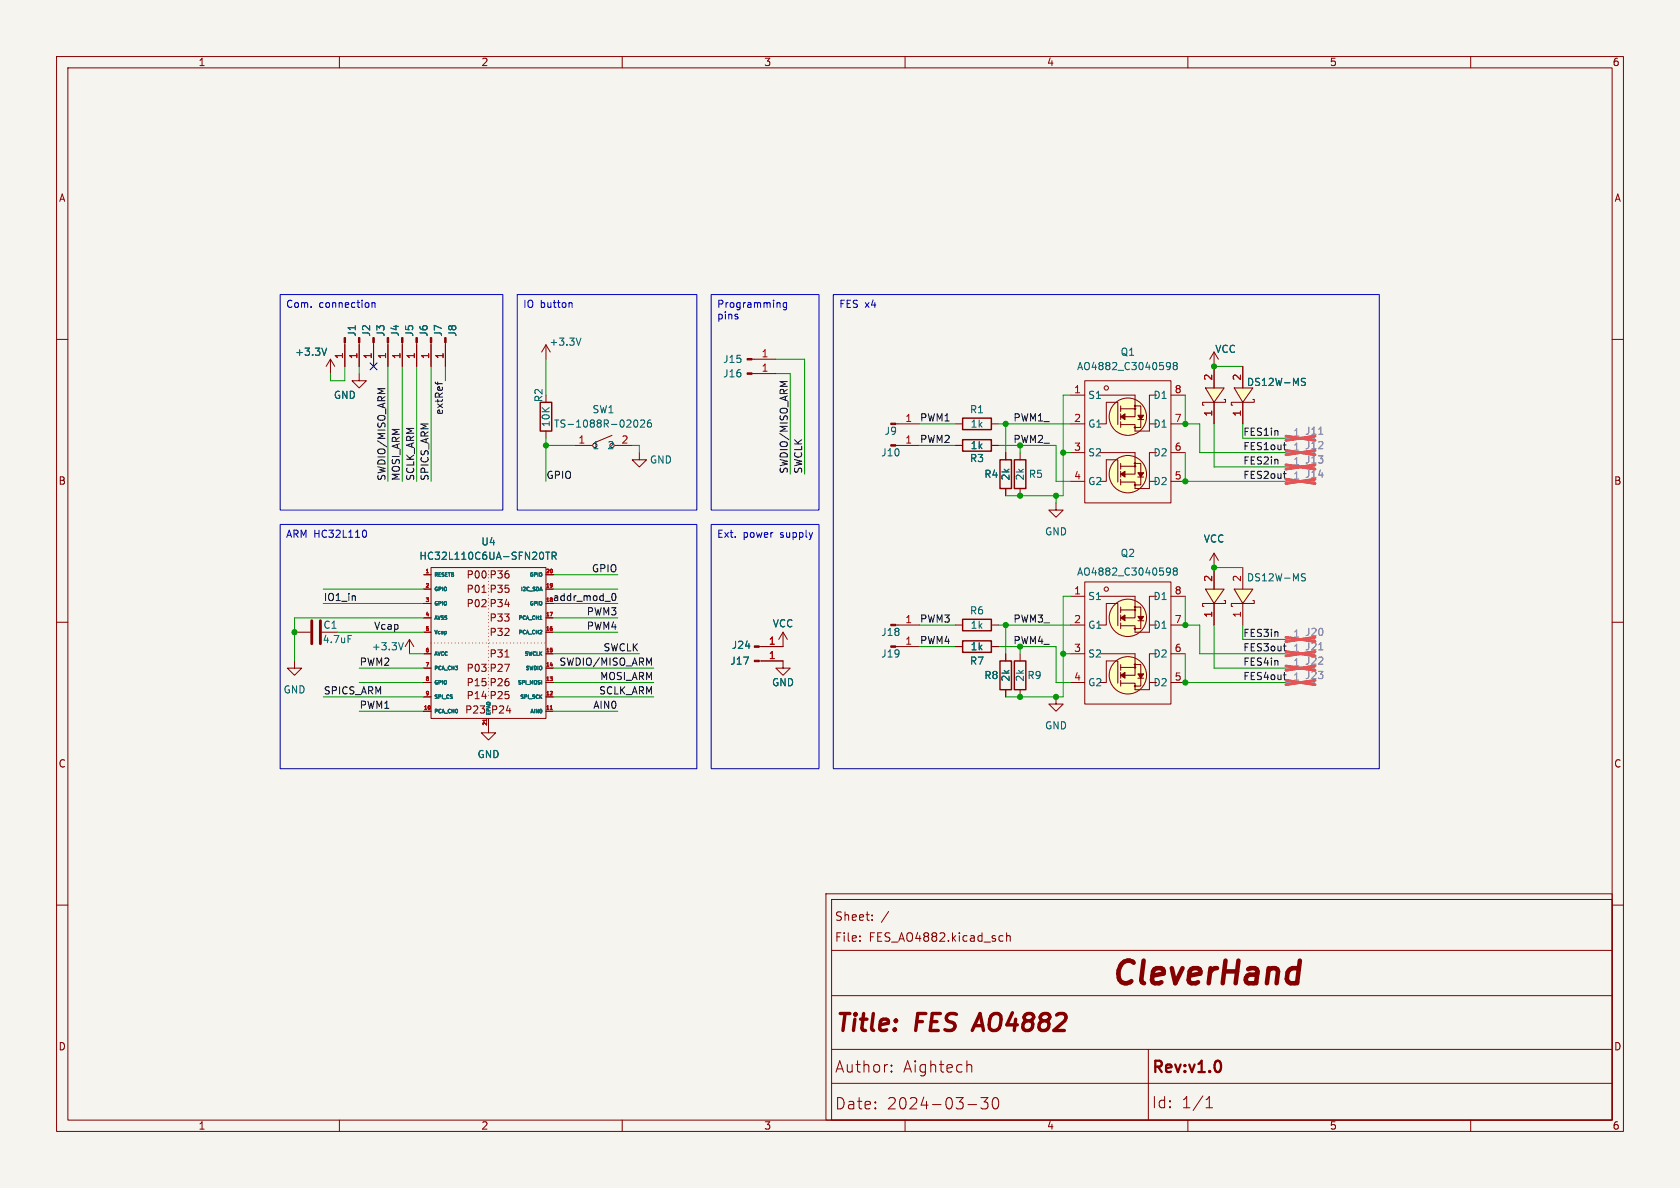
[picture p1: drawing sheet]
<svg xmlns="http://www.w3.org/2000/svg" width="297mm" height="210mm" viewBox="0 0 297 210" stroke-linecap="round" stroke-linejoin="round" font-family="sans-serif">
<path d="M0 0h297v210h-297z" fill="#f5f4ef" stroke="#f5f4ef" stroke-width=".18"/>
<g fill="none" stroke="#840000" stroke-width=".18">
<path d="M10 10h277v190h-277zM12 12h273v186h-273zM60 10v2M110 10v2M160 10v2M210 10v2M260 10v2M10 60h2M285 60h2M58.4 63.5l-.7 1.3M58.4 63.5v2.5M58.4 63.5l.8 1.3"/>
<path d="M61 60.6v4.2M63.5 66v1.3h1.3l-1.3 1.3-1.3-1.3h1.3M63.5 60.6v4.2M66 60.6v4.2M68.6 60.6v4.2M71.1 60.6v4.2M73.7 60.6v4.2M78.7 60.6v4.2M96.5 61v2.5M96.5 76.2v1.3M96.5 61l-.7 1.2M96.5 61l.8 1.2"/>
<path d="M101.6 78.7h3.1M108.2 77l-3 1.2M108.7 78.7h3.1M113 80v1.3h1.3l-1.3 1.3-1.2-1.3h1.2M10 110h2M52.1 116.8v1.3h1.2l-1.2 1.3-1.3-1.3h1.3M52.1 111.8h2.8M56.9 111.8h2.8M72.4 113l-.8 1.3M72.4 113v2.6M72.4 113l.8 1.3M74.9 101.6h1.3"/>
<path d="M74.9 118.1h1.3M74.9 115.6h1.3M74.9 111.8h1.3M74.9 109.2h1.3M74.9 106.7h1.3M74.9 104.1h1.3M76.2 100.3h20.3v26.7h-20.3zM85.2 104.7h.7M89.3 116.1h.7M96.5 101.6h1.3M96.5 118.1h1.3M96.5 115.6h1.3"/>
<path d="M96.5 111.8h1.3M96.5 109.2h1.3M96.5 106.7h1.3M96.5 104.1h1.3M134.2 116.8h4.2v1.3h1.3l-1.3 1.3-1.2-1.3h1.2M138.4 111.8v2.5h-4.2M138.4 111.8l.8 1.2M138.4 111.8l-.7 1.2M158.3 114.3h4.3M158.3 110.5h4.3M285 110h2M74.9 125.7h1.3"/>
<path d="M74.9 123.2h1.3M74.9 120.7h1.3M86.4 127v2.5h1.2l-1.2 1.3-1.3-1.3h1.3M96.5 125.7h1.3M96.5 123.2h1.3M96.5 120.7h1.3M10 160h2M146 158h139v40h-139zM147 159h138v39h-138zM285 160h2M147 176h138M147 168h138"/>
<path d="M152 166.3v.1M152 165.5v.1M154.2 162.6v.1M154.2 161.8v.1M157.1 161.1l-1.3 1.9M176.9 165.4l.4 .1M177.3 166.3l-.4 .1M178 165.5l.2-.1 .3 .1 .1 .9M178 164.9v1.5M60 198v2M110 198v2M147 191.5h138"/>
<path d="M147 185.5h138M157.6 189.3l.1 .1-.1 .1M157.6 189.3l-.1 .1 .1 .1M157.6 188.3v.2M157.6 189.3v.2M157.6 188.3l.1 .1-.1 .1M157.6 188.3l-.1 .1 .1 .1M160 198v2M171 188.3l.2-.1 .5 .1 .1 1.2M171.1 195.3h1.6M173.4 194h1.3l-.7 .8a.54 .54 0 0 1 .7 .4v.4l-.2 .3-.8 .1-.3-.2M175.7 194.1a.47 .47 0 0 1 .8 .3 1.03 1.03 0 0 1-.6 1.6 1.33 1.33 0 0 1-.2-1.9z"/>
<path d="M203 185.5v12.5M210 198v2M213.2 195.8h1.2M213.2 194.4l.6-.6v2M260 198v2"/>
</g>
<path d="M215.8 187.9l.1 .4-.1 .8" fill="none" stroke="#840000" stroke-width=".4"/>
<path d="M173.3 179.2l-1.4 3" fill="none" stroke="#840000" stroke-width=".6"/>
<path d="M229.3 171.1l.3 .2M229.8 169.8l-.5 4" fill="none" stroke="#840000" stroke-width=".8"/>
<g fill="#840000" stroke="#840000" stroke-width=".18">
<path d="M78.6 59.7h.3v.9h-.3z"/>
<path d="M157.5 114.2h.8v.2h-.8z"/>
<path d="M133.3 116.7h.9v.3h-.9z"/>
<path d="M133.3 114.2h.9v.2h-.9z"/>
<path d="M157.5 110.4h.8v.2h-.8z"/>
<path d="M60.8 59.7h.3v.9h-.3z"/>
<path d="M63.4 59.7h.2v.9h-.2z"/>
<path d="M68.5 59.7h.2v.9h-.2z"/>
<path d="M65.9 59.7h.3v.9h-.3z"/>
<path d="M73.5 59.7h.3v.9h-.3z"/>
<path d="M71 59.7h.2v.9h-.2z"/>
</g>
<path d="M102.7 59.8l-.4 1.2M57.7 61.5l-.4 1.3M112.2 74.4l.1-.2a.68 .68 0 0 1 .5 .7 .68 .68 0 0 1-.5 .6l-.1-.1-.2-.4zM113.2 74.4l.5-.2 .3 .4-.8 .9h.8M115.1 74.2l-.4 .1a.86 .86 0 0 0 0 1.2l.4-.1 .1-.4-.3-.3-.3 .1-.1 .2M96.5 97.6h.7M96.8 97.6v1.3M97.6 98.3l.6-.1 .1-.2v-.3l-.7-.1v1.3M97.9 98.3l.4 .6M61.5 112.3h.6M71.3 113.6l-.4 1.3M95.4 109.5h.4" fill="none" stroke="#006464" stroke-width=".18"/>
<path d="M227.3 77.5h3.8M227.3 85.1h3.8M227.3 80h3.8M227.3 82.6h3.8M227.3 113h3.8M227.3 115.6h3.8M227.3 118.1h3.8M227.3 120.7h3.8" fill="none" stroke="#9c9b98" stroke-width=".18"/>
<g fill="none" stroke="#e65255" stroke-width=".46">
<path d="M227.3 79.6l5.2 .8M227.3 77.1l5.2 .8M232.5 79.6l-5.2 .8M232.5 77.1l-5.2 .8M227.3 84.7l5.2 .8M227.3 82.2l5.2 .7M232.5 84.7l-5.2 .8M232.5 82.2l-5.2 .7M227.3 112.6l5.2 .8M227.3 115.2l5.2 .8M227.3 117.7l5.2 .8M232.5 112.6l-5.2 .8"/>
<path d="M232.5 115.2l-5.2 .8M232.5 117.7l-5.2 .8M227.3 120.3l5.2 .7M232.5 120.3l-5.2 .7"/>
</g>
<path d="M233.1 76.8h.8M233.1 114.9h.8" fill="none" stroke="#939391" stroke-width=".18"/>
<path d="M76.2 113.7h20.3M86.4 100.3v22.9" fill="none" stroke="#840000" stroke-width=".18" stroke-dasharray="0 .6"/>
<path d="M75.4 101.3h.3M97.2 108.2h.5l-.3 .7M97.3 117.6h.4M86 127.2v.3M97.2 122.9h.4M97.3 125.4h.3M97.6 122.3v.2" fill="none" stroke="#a90000" stroke-width=".18"/>
<path d="M95.5 71.1h2v5.1h-2z" fill="none" stroke="#840000" stroke-width=".25"/>
<path d="M55.1 109.7v4.1M56.6 109.7v4.1" fill="none" stroke="#840000" stroke-width=".51"/>
<path d="M218.2 68.6h3.3l-1.8 2.5z" fill="#ffffc2"/>
<path d="M218.2 68.6h3.3l-1.8 2.5zM219.7 64.8v3.8M219.7 71.1v3.8M221.5 70.6h.2v.5h-4v.5h.2" fill="none" stroke="#840000" stroke-width=".18"/>
<path d="M230.2 67.4l.5 .2 .1 .3-.3 .2h-.4M230.2 66.9h.6" fill="none" stroke="#006464" stroke-width=".18"/>
<path d="M213.1 104.1h3.3l-1.8 2.6z" fill="#ffffc2"/>
<path d="M168.9 78.7h1.3M168.9 74.9h1.3M175.3 78.7h1.2M175.3 74.9h1.2M177.8 80v1.3M177.8 86.4v1.2M214.6 97.8v6.3M214.6 97.8l-.7 1.3M214.6 97.8l.8 1.3M213.1 104.1h3.3l-1.8 2.6zM214.6 106.7v3.8M216.4 106.2h.3v.5h-4.1v.5h.2" fill="none" stroke="#840000" stroke-width=".18"/>
<path d="M170.2 77.7h5.1v2.1h-5.1zM170.2 73.9h5.1v2h-5.1zM176.8 81.3h2v5.1h-2z" fill="none" stroke="#840000" stroke-width=".25"/>
<path d="M218.2 104.1h3.3l-1.8 2.6z" fill="#ffffc2"/>
<g fill="none" stroke="#840000" stroke-width=".18">
<path d="M180.3 80v1.3M180.3 86.4v1.2M186.7 88.9v1.3h1.3l-1.3 1.2-1.3-1.2h1.3M168.9 114.3h1.3M168.9 110.5h1.3M175.3 114.3h1.2M175.3 110.5h1.2M177.8 115.6v1.2M180.3 115.6v1.2M189.2 110.5h2.6M189.2 115.6h2.6M189.2 105.4h2.6"/>
<path d="M191.8 102.9h15.2v21.6h-15.2zM194.3 110.5h1.3v-3.8h2v3.9M194.3 115.6h6.4v3.8h-2.6M194.3 105.4h6.4v3.8h-2.6M198.1 118h2.6M198.1 107.8h2.6M198.1 107.3v1M198.1 108.7v1M198.1 110.1v1M198.1 117.5v1M198.1 118.9v1M200.5 117.5h1.2v3.8h-1.2"/>
<path d="M200.5 107.3h1.2v3.8h-1.2M201.2 119.9h1M201.2 109.7h1M203.2 110.5h1.3M204.5 115.6h-1.3v6.3h-2.5v-1.1h-2.6M204.5 105.4h-1.3v6.4h-2.5v-1.2h-2.6M207 110.5h2.5M207 115.6h2.5M207 105.4h2.5M218.2 104.1h3.3l-1.8 2.6zM219.7 100.3v3.8M219.7 106.7v3.8"/>
<path d="M221.5 106.2h.2v.5h-4v.5h.2M177.8 121.9v1.3M180.3 121.9v1.3M186.7 123.2v1.3h1.3l-1.3 1.2-1.3-1.2h1.3M189.2 120.7h2.6M194.3 120.7h1.3v-3.9h2v4M198.1 120.3v1M203.2 120.7h1.3M207 120.7h2.5"/>
<circle cx="195.6" cy="104.1" r=".38"/>
<circle cx="199.4" cy="119.4" r="3.3"/>
<circle cx="199.4" cy="109.2" r="3.3"/>
<circle cx="200.7" cy="111.1" r=".13"/>
<circle cx="200.7" cy="107.8" r=".13"/>
<circle cx="200.7" cy="118" r=".13"/>
<circle cx="200.7" cy="117.5" r=".13"/>
<circle cx="200.7" cy="107.3" r=".13"/>
<circle cx="200.7" cy="121.3" r=".13"/>
</g>
<path d="M206.4 100.4l.5 .1a.84 .84 0 0 1-.3 1.2h-.3M206.9 100.9l-.1 .2-.4 .1M207.6 100.9l-.2 .3 .1 .4 .1 .1 .4-.1 .1-.2v-.2l-.2-.3M207.6 100.9l-.2-.2 .2-.3h.3l.2 .2-.2 .3M207.6 100.9h.3M230.2 102l.5 .1 .1 .3-.3 .3-.4-.1M230.2 101.5h.6" fill="none" stroke="#006464" stroke-width=".18"/>
<path d="M179.3 81.3h2.1v5.1h-2.1zM170.2 113.3h5.1v2h-5.1zM170.2 109.5h5.1v2h-5.1zM176.8 116.8h2v5.1h-2zM179.3 116.8h2.1v5.1h-2.1z" fill="none" stroke="#840000" stroke-width=".25"/>
<g fill="#ffffc2" stroke="#ffffc2" stroke-width=".18">
<circle cx="199.4" cy="119.4" r="3.3"/>
<circle cx="199.4" cy="109.2" r="3.3"/>
</g>
<g fill="#840000" stroke="#840000" stroke-width=".18">
<path d="M198.1 119.4l.8-.5v1z"/>
<path d="M198.1 109.2l.8-.5v1z"/>
<path d="M201.2 119.1h1l-.5 .8z"/>
<path d="M201.2 109h1l-.5 .7z"/>
</g>
<path d="M213.1 68.6h3.3l-1.8 2.5z" fill="#ffffc2"/>
<g fill="none" stroke="#840000" stroke-width=".18">
<path d="M61 61v3.8M63.5 61v3.8M66 61v3.8M68.6 61v3.8M71.1 61v3.8M73.7 61v3.8M76.2 60.6v4.2M78.7 61v3.8M132.9 66h4.3M132.9 63.5h4.3M158.3 74.9h4.3M158.3 78.7h4.3"/>
<path d="M168.9 78.7h1.3M175.3 78.7h1.2M189.2 69.9h2.6M189.2 74.9h2.6M191.8 67.3h15.2v21.6h-15.2zM194.3 74.9h1.3v-3.8h2v4M194.3 69.9h6.4v3.8h-2.6M198.1 72.3h2.6M198.1 71.8v1M198.1 73.2v1M198.1 74.5v1.1M200.5 71.8h1.2v3.8h-1.2"/>
<path d="M201.2 74.2h1M203.2 74.9h1.3M204.5 69.9h-1.3v6.3h-2.5v-1.1h-2.6M207 69.9h2.5M207 74.9h2.5M213.1 68.6h3.3l-1.8 2.5zM214.6 62.2v6.4M214.6 71.1v3.8M214.6 62.2l-.7 1.3M214.6 62.2l.8 1.3M216.4 70.6h.3v.5h-4.1v.5h.2M219.7 64.8v3.8"/>
<path d="M219.7 71.1v3.8M177.8 80v1.3M177.8 86.4v1.2M189.2 80h2.6M189.2 85.1h2.6M194.3 85.1h1.3v-3.8h2v3.9M194.3 80h6.4v3.8h-2.6M198.1 82.4h2.6M198.1 81.9v1M198.1 83.3v1M198.1 84.7v1M200.5 81.9h1.2v3.8h-1.2"/>
<path d="M201.2 84.3h1M203.2 85.1h1.3M204.5 80h-1.3v6.4h-2.5v-1.2h-2.6M207 80h2.5M207 85.1h2.5M74.9 101.6h1.3M74.9 118.1h1.3M74.9 115.6h1.3M74.9 111.8h1.3M74.9 109.2h1.3M74.9 106.7h1.3M74.9 104.1h1.3"/>
<path d="M96.5 101.6h1.3M96.5 118.1h1.3M96.5 115.6h1.3M96.5 111.8h1.3M96.5 109.2h1.3M96.5 106.7h1.3M96.5 104.1h1.3M134.6 114.3h3.8M134.6 116.8h3.8M168.9 114.3h1.3M175.3 114.3h1.2M177.8 115.6v1.2"/>
<path d="M214.6 100.3v3.8M214.6 106.7v3.8M74.9 125.7h1.3M74.9 123.2h1.3M74.9 120.7h1.3M86.4 127v1.3M96.5 125.7h1.3M96.5 123.2h1.3M96.5 120.7h1.3M177.8 121.9v1.3"/>
<circle cx="195.6" cy="68.6" r=".38"/>
<circle cx="199.4" cy="73.7" r="3.3"/>
<circle cx="200.7" cy="75.6" r=".13"/>
<circle cx="200.7" cy="71.8" r=".13"/>
<circle cx="200.7" cy="72.3" r=".13"/>
<circle cx="199.4" cy="83.8" r="3.3"/>
<circle cx="200.7" cy="85.7" r=".13"/>
<circle cx="200.7" cy="82.4" r=".13"/>
<circle cx="200.7" cy="81.9" r=".13"/>
</g>
<g fill="#840000" stroke="#840000" stroke-width=".18">
<path d="M76.1 59.7h.2v.9h-.2z"/>
<path d="M132.1 65.9h.8v.3h-.8z"/>
<path d="M132.1 63.4h.8v.2h-.8z"/>
<path d="M198.1 83.8l.8-.5v1z"/>
<path d="M198.1 73.7l.8-.5v1z"/>
<path d="M201.2 83.6h1l-.5 .7z"/>
<path d="M201.2 73.4h1l-.5 .8z"/>
<path d="M157.5 74.8h.8v.3h-.8z"/>
<path d="M157.5 78.6h.8v.3h-.8z"/>
</g>
<g fill="#ffffc2" stroke="#ffffc2" stroke-width=".18">
<circle cx="199.4" cy="83.8" r="3.3"/>
<circle cx="199.4" cy="73.7" r="3.3"/>
</g>
<g fill="none" stroke="#006464" stroke-width=".18">
<path d="M57.7 61.5l-.4 1.3M206.4 64.1l.5 .1a.84 .84 0 0 1-.3 1.1h-.3M206.9 64.6l-.1 .2-.4 .1M207.6 64.6l-.2 .3 .1 .3 .1 .1h.4l.1-.2v-.2l-.2-.3M207.6 64.6l-.2-.2 .2-.3h.3l.2 .2-.2 .3M207.6 64.6h.3M230.2 67.4l.5 .2 .1 .3-.3 .2h-.4M230.2 66.9h.6M96.5 97.6h.7M96.8 97.6v1.3M97.6 98.3l.6-.1 .1-.2v-.3l-.7-.1v1.3M97.9 98.3l.4 .6"/>
<path d="M95.4 109.5h.4"/>
</g>
<path d="M77 67.5v.3M77.4 67.5v.5M226.9 78.7h.5M227.1 79.4l.3 .1M226.9 83.7h.5M227.1 84.5l.3 .1M108.3 105l.2-.1a.68 .68 0 0 1 .4 .6 .68 .68 0 0 1-.4 .7 .84 .84 0 0 1-.2-1.2zM226.9 119.3h.5M226.9 114.2h.5M227.1 115l.3 .1M227.1 120.1h.3" fill="none" stroke="#0f0f0f" stroke-width=".18"/>
<g fill="none" stroke="#0000c2" stroke-width=".18">
<path d="M49.5 52.1h39.4v38.1h-39.4zM65.8 53.6l.1-.1 .3 .1 .1 .7M65.8 53.5v.8M91.4 52.1h31.8v38.1h-31.8zM100.8 53.5l.3 .2v.6M125.7 52.1h19.1v38.1h-19.1zM137.7 53.5l.2 .2v.6M139.1 53.5v1l-.3 .3-.3-.1M139.1 53.6l-.4-.1-.2 .2 .1 .6h.5M147.3 52.1h96.5v83.8h-96.5zM49.5 92.7h73.7v43.2h-73.7zM64.4 93.7a.68 .68 0 0 1 .4 .6 .68 .68 0 0 1-.4 .7"/>
<path d="M125.7 92.7h19.1v43.2h-19.1z"/>
</g>
<g fill="none" stroke="#009600" stroke-width=".18">
<path d="M61 64.8v2.5h-2.6v-1.3M63.5 64.8v1.2M68.6 64.8v20.3M71.1 64.8v20.3M73.7 64.8v20.3M76.2 64.8v20.3M78.7 64.8v2.5M96.5 63.5v6.4M96.5 77.5v7.6M96.5 78.7h5.1M111.8 78.7h1.2v1.3M137.2 63.5h5v20.3"/>
<path d="M137.2 66h2.5v17.8M162.6 74.9h6.3M162.6 78.7h6.3M176.5 78.7h10.2v6.4h2.5M176.5 74.9h12.7M177.8 74.9v5.1M180.3 78.7v1.3M189.2 69.9h-1.2v17.7h-10.2M209.5 69.9v5h2.6v5.1h15.2M214.6 74.9v7.7h12.7M214.6 64.8h5.1M219.7 74.9v2.6h7.6"/>
<path d="M186.7 87.6v1.3M188 80h1.2M209.5 80v5.1h17.8M57.1 104.1h17.8M57.1 106.7h17.8M59.7 111.8h15.2M63.5 118.1h11.4M72.4 115.6h2.5M74.9 109.2h-22.8v7.6M97.8 111.8h11.4M97.8 109.2h11.4M97.8 118.1h17.8"/>
<path d="M97.8 115.6h15.2M97.8 104.1h11.4M97.8 101.6h11.4M97.8 106.7h11.4M162.6 110.5h6.3M162.6 114.3h6.3M176.5 114.3h10.2v6.4h2.5M176.5 110.5h12.7M177.8 110.5v5.1M180.3 114.3v1.3M188 115.6h1.2M189.2 105.4h-1.2v17.8h-10.2"/>
<path d="M209.5 115.6v5.1h17.8M209.5 105.4v5.1h2.6v5.1h15.2M214.6 110.5v7.6h12.7M214.6 100.3h5.1M219.7 110.5v2.5h7.6M57.1 123.2h17.8M63.5 120.7h11.4M63.5 125.7h11.4M97.8 120.7h17.8M97.8 123.2h17.8M97.8 125.7h11.4"/>
</g>
<path d="M65.4 64.2l1.2 1.2M66.6 64.2l-1.2 1.2" fill="none" stroke="#000084" stroke-width=".18"/>
<path d="M75.4 101.3h.3M97.2 108.2h.5l-.3 .7M97.3 117.6h.4M86 127.2v.3M97.2 122.9h.4M97.3 125.4h.3M97.6 122.3v.2" fill="none" stroke="#a90000" stroke-width=".18"/>
<path d="M227.3 77.5h3.8M227.3 82.6h3.8M227.3 80h3.8M227.3 85.1h3.8M227.3 118.1h3.8M227.3 115.6h3.8M227.3 113h3.8M227.3 120.7h3.8" fill="none" stroke="#9c9b98" stroke-width=".18"/>
<g fill="none" stroke="#e65255" stroke-width=".46">
<path d="M227.3 77.1l5.2 .8M227.3 79.6l5.2 .8M232.5 77.1l-5.2 .8M232.5 79.6l-5.2 .8M227.3 82.2l5.2 .7M227.3 84.7l5.2 .8M232.5 82.2l-5.2 .7M232.5 84.7l-5.2 .8M227.3 117.7l5.2 .8M227.3 115.2l5.2 .8M227.3 112.6l5.2 .8M232.5 117.7l-5.2 .8"/>
<path d="M232.5 115.2l-5.2 .8M232.5 112.6l-5.2 .8M227.3 120.3l5.2 .7M232.5 120.3l-5.2 .7"/>
</g>
<path d="M233.1 76.8h.8M233.1 114.9h.8" fill="none" stroke="#939391" stroke-width=".18"/>
<g fill="#009600" stroke="#009600" stroke-width=".18">
<circle cx="177.8" cy="74.9" r=".46"/>
<circle cx="180.3" cy="87.6" r=".46"/>
<circle cx="177.8" cy="110.5" r=".46"/>
<circle cx="96.5" cy="78.7" r=".46"/>
<circle cx="209.5" cy="74.9" r=".46"/>
<circle cx="214.6" cy="64.8" r=".46"/>
<circle cx="209.5" cy="85.1" r=".46"/>
<circle cx="52.1" cy="111.8" r=".46"/>
<circle cx="188" cy="80" r=".46"/>
<circle cx="186.7" cy="87.6" r=".46"/>
<circle cx="188" cy="115.6" r=".46"/>
<circle cx="186.7" cy="123.2" r=".46"/>
<circle cx="180.3" cy="123.2" r=".46"/>
<circle cx="214.6" cy="100.3" r=".46"/>
<circle cx="209.5" cy="110.5" r=".46"/>
<circle cx="209.5" cy="120.7" r=".46"/>
</g>
<text font-size="5.6" fill="#840000" x="196" y="175.2">CleverHand</text>
<g font-size="4.2" fill="#840000">
<text x="147.5" y="183.2">Title:</text>
<text x="162" y="183.2">FES</text>
<text x="173.6" y="183.2">AO4882</text>
</g>
<g font-size="2.8" fill="#840000">
<text x="147.5" y="189.8">Author:</text>
<text x="159.6" y="189.8">Aightech</text>
<text x="203.5" y="190.2">Rev:v1.0</text>
<text x="147.5" y="196.3">Date:</text>
<text x="156.7" y="196.3">2024-03-30</text>
<text x="203.5" y="196.1">Id:</text>
<text x="208.8" y="196.1">1/1</text>
</g>
<g font-size="2.1" fill="#840000">
<text x="147.5" y="166.7">File:</text>
<text x="147.5" y="163">Sheet:</text>
<text x="153.6" y="166.7">FES_AO4882.kicad_sch</text>
</g>
<g font-size="1.8" fill="#840000">
<text x="35" y="11.9">1</text>
<text x="85" y="11.9">2</text>
<text x="135" y="11.9">3</text>
<text x="185" y="11.9">4</text>
<text x="235" y="11.9">5</text>
<text x="285" y="11.9">6</text>
<text x="10.3" y="35.9">A</text>
<text x="285.3" y="35.9">A</text>
<text x="10.3" y="85.9">B</text>
<text x="285.3" y="85.9">B</text>
<text x="82.4" y="102.5">P00</text>
<text x="82.4" y="105">P01</text>
<text x="82.4" y="107.6">P02</text>
<text x="86.4" y="107.6">P34</text>
<text x="86.4" y="105">P35</text>
<text x="86.4" y="102.5">P36</text>
<text x="86.4" y="112.6">P32</text>
<text x="86.4" y="110.1">P33</text>
<text x="82.4" y="119">P03</text>
<text x="86.4" y="119">P27</text>
<text x="86.4" y="116.4">P31</text>
<text x="82.4" y="123.8">P14 P25</text>
<text x="82.4" y="121.5">P15</text>
<text x="86.4" y="121.5">P26</text>
<text x="82.1" y="126.3">P23</text>
<text x="86.7" y="126.3">P24</text>
<text x="10.3" y="135.9">C</text>
<text x="285.3" y="135.9">C</text>
<text x="10.3" y="185.9">D</text>
<text x="285.3" y="185.9">D</text>
<text x="35" y="199.9">1</text>
<text x="85" y="199.9">2</text>
<text x="135" y="199.9">3</text>
<text x="185" y="199.9">4</text>
<text x="235" y="199.9">5</text>
<text x="285" y="199.9">6</text>
</g>
<g font-size="1.8" fill="#0000c2">
<text x="50.5" y="54.7">Com.</text>
<text x="56.4" y="54.7">connection</text>
<text x="92.4" y="54.7">IO</text>
<text x="95.5" y="54.7">button</text>
<text x="126.7" y="54.7">Programming</text>
<text x="126.7" y="56.8">pins</text>
<text x="148.3" y="54.7">FES x4</text>
<text x="50.5" y="95.4">ARM HC32L110</text>
<text x="126.7" y="95.4">Ext.</text>
<text x="131.4" y="95.4">power</text>
<text x="138" y="95.4">supply</text>
</g>
<g font-size="1.8" fill="#006464">
<text x="63.1" y="59.6" transform="rotate(-90 63.1 59.6)">J1</text>
<text x="65.6" y="59.6" transform="rotate(-90 65.6 59.6)">J2</text>
<text x="68.2" y="59.6" transform="rotate(-90 68.2 59.6)">J3</text>
<text x="70.7" y="59.6" transform="rotate(-90 70.7 59.6)">J4</text>
<text x="73.3" y="59.6" transform="rotate(-90 73.3 59.6)">J5</text>
<text x="75.8" y="59.6" transform="rotate(-90 75.8 59.6)">J6</text>
<text x="78.3" y="59.6" transform="rotate(-90 78.3 59.6)">J7</text>
<text x="80.9" y="59.6" transform="rotate(-90 80.9 59.6)">J8</text>
<text x="52.1" y="63.1">+3.3V</text>
<text x="97" y="61.3">+3.3V</text>
<text x="127.7" y="64.4">J15</text>
<text x="190.3" y="65.6">AO4882_C3040598</text>
<text x="198" y="63.1">Q1</text>
<text x="214.7" y="62.6">VCC</text>
<text x="58.9" y="70.7">GND</text>
<text x="96.1" y="71.2" transform="rotate(-90 96.1 71.2)">R2</text>
<text x="127.7" y="66.9">J16</text>
<text x="192.3" y="70.7">S1</text>
<text x="203.8" y="70.7">D1</text>
<text x="220.3" y="68.4">DS12W-MS</text>
<text x="97.4" y="75.6" transform="rotate(-90 97.4 75.6)">10K</text>
<text x="97.8" y="75.8">TS-1088R-02026</text>
<text x="104.6" y="73.3">SW1</text>
<text x="156.3" y="77.1">J9</text>
<text x="171.4" y="73.3">R1</text>
<text x="171.5" y="75.8">1k</text>
<text x="192.3" y="75.8">G1</text>
<text x="203.8" y="75.8">D1</text>
<text x="104.6" y="79.6">1</text>
<text x="107.3" y="79.6">2</text>
<text x="114.8" y="82.1">GND</text>
<text x="155.7" y="80.9">J10</text>
<text x="171.4" y="81.9">R3</text>
<text x="171.5" y="79.6">1k</text>
<text x="192.3" y="80.9">S2</text>
<text x="203.8" y="80.9">D2</text>
<text x="173.9" y="84.7">R4</text>
<text x="178.7" y="85" transform="rotate(-90 178.7 85)">2k</text>
<text x="181.2" y="85" transform="rotate(-90 181.2 85)">2k</text>
<text x="181.8" y="84.7">R5</text>
<text x="192.3" y="86">G2</text>
<text x="203.8" y="86">D2</text>
<text x="184.7" y="94.8">GND</text>
<text x="74" y="99.2">HC32L110C6UA-SFN20TR</text>
<text x="85" y="96.6">U4</text>
<text x="190.3" y="102">AO4882_C3040598</text>
<text x="198" y="98.7">Q2</text>
<text x="212.7" y="96.1">VCC</text>
<text x="192.3" y="106.3">S1</text>
<text x="203.8" y="106.3">D1</text>
<text x="220.3" y="103">DS12W-MS</text>
<text x="57" y="113.9">4.7uF</text>
<text x="57.1" y="111.4">C1</text>
<text x="136.5" y="111.1">VCC</text>
<text x="155.7" y="112.6">J18</text>
<text x="171.4" y="108.8">R6</text>
<text x="171.5" y="111.4">1k</text>
<text x="192.3" y="111.4">G1</text>
<text x="203.8" y="111.4">D1</text>
<text x="65.6" y="115.2">+3.3V</text>
<text x="129" y="117.7">J17</text>
<text x="129.3" y="114.9">J24</text>
<text x="155.7" y="116.4">J19</text>
<text x="171.4" y="117.7">R7</text>
<text x="171.5" y="115.2">1k</text>
<text x="192.3" y="116.4">S2</text>
<text x="203.8" y="116.4">D2</text>
<text x="50" y="122.8">GND</text>
<text x="136.4" y="121.5">GND</text>
<text x="173.9" y="120.2">R8</text>
<text x="178.7" y="120.6" transform="rotate(-90 178.7 120.6)">2k</text>
<text x="181.2" y="120.6" transform="rotate(-90 181.2 120.6)">2k</text>
<text x="181.5" y="120.2">R9</text>
<text x="192.3" y="121.5">G2</text>
<text x="203.8" y="121.5">D2</text>
<text x="184.7" y="129.1">GND</text>
<text x="84.3" y="134.2">GND</text>
</g>
<g font-size="1.8" fill="#a90000">
<text x="60.7" y="63.6" transform="rotate(-90 60.7 63.6)">1</text>
<text x="63.2" y="63.6" transform="rotate(-90 63.2 63.6)">1</text>
<text x="65.8" y="63.6" transform="rotate(-90 65.8 63.6)">1</text>
<text x="68.3" y="63.6" transform="rotate(-90 68.3 63.6)">1</text>
<text x="70.9" y="63.6" transform="rotate(-90 70.9 63.6)">1</text>
<text x="73.4" y="63.6" transform="rotate(-90 73.4 63.6)">1</text>
<text x="75.9" y="63.6" transform="rotate(-90 75.9 63.6)">1</text>
<text x="78.5" y="63.6" transform="rotate(-90 78.5 63.6)">1</text>
<text x="134.5" y="65.8">1</text>
<text x="134.5" y="63.2">1</text>
<text x="189.8" y="69.6">1</text>
<text x="207.6" y="69.6">8</text>
<text x="214.4" y="67.4" transform="rotate(-90 214.4 67.4)">2</text>
<text x="219.5" y="67.4" transform="rotate(-90 219.5 67.4)">2</text>
<text x="159.9" y="74.7">1</text>
<text x="189.8" y="74.7">2</text>
<text x="207.6" y="74.7">7</text>
<text x="214.4" y="73.7" transform="rotate(-90 214.4 73.7)">1</text>
<text x="219.5" y="73.7" transform="rotate(-90 219.5 73.7)">1</text>
<text x="102.2" y="78.5">1</text>
<text x="109.8" y="78.5">2</text>
<text x="159.9" y="78.5">1</text>
<text x="189.8" y="79.8">3</text>
<text x="207.6" y="79.8">6</text>
<text x="189.8" y="84.8">4</text>
<text x="207.6" y="84.8">5</text>
<text x="189.8" y="105.2">1</text>
<text x="207.6" y="105.2">8</text>
<text x="214.4" y="102.9" transform="rotate(-90 214.4 102.9)">2</text>
<text x="219.5" y="102.9" transform="rotate(-90 219.5 102.9)">2</text>
<text x="159.9" y="110.2">1</text>
<text x="189.8" y="110.2">2</text>
<text x="207.6" y="110.2">7</text>
<text x="214.4" y="109.3" transform="rotate(-90 214.4 109.3)">1</text>
<text x="219.5" y="109.3" transform="rotate(-90 219.5 109.3)">1</text>
<text x="135.8" y="116.6">1</text>
<text x="135.8" y="114">1</text>
<text x="159.9" y="114">1</text>
<text x="189.8" y="115.3">3</text>
<text x="207.6" y="115.3">6</text>
<text x="189.8" y="120.4">4</text>
<text x="207.6" y="120.4">5</text>
</g>
<g font-size="1.8" fill="#0f0f0f">
<text x="78.4" y="73.4" transform="rotate(-90 78.4 73.4)">extRef</text>
<text x="162.6" y="74.6">PWM1</text>
<text x="179.1" y="74.6">PWM1_</text>
<text x="219.7" y="77.1">FES1in</text>
<text x="139.4" y="83.8" transform="rotate(-90 139.4 83.8)">SWDIO/MISO_ARM</text>
<text x="141.9" y="83.8" transform="rotate(-90 141.9 83.8)">SWCLK</text>
<text x="162.6" y="78.4">PWM2</text>
<text x="219.7" y="79.7">FES1out</text>
<text x="219.7" y="82.2">FES2in</text>
<text x="68.2" y="85.1" transform="rotate(-90 68.2 85.1)">SWDIO/MISO_ARM</text>
<text x="70.8" y="85.1" transform="rotate(-90 70.8 85.1)">MOSI_ARM</text>
<text x="73.3" y="85.1" transform="rotate(-90 73.3 85.1)">SCLK_ARM</text>
<text x="75.9" y="85.1" transform="rotate(-90 75.9 85.1)">SPICS_ARM</text>
<text x="96.5" y="84.7">GPIO</text>
<text x="219.7" y="84.7">FES2out</text>
<text x="104.5" y="101.3">GPIO</text>
<text x="57.1" y="106.3">IO1_in</text>
<text x="97.6" y="106.3">addr_mod_0</text>
<text x="66" y="111.4">Vcap</text>
<text x="103.6" y="111.4">PWM4</text>
<text x="103.6" y="108.9">PWM3</text>
<text x="162.6" y="114">PWM4</text>
<text x="162.6" y="110.1">PWM3</text>
<text x="179.1" y="110.1">PWM3_</text>
<text x="219.7" y="112.7">FES3in</text>
<text x="63.5" y="117.8">PWM2</text>
<text x="98.8" y="117.8">SWDIO/MISO_ARM</text>
<text x="106.6" y="115.2">SWCLK</text>
<text x="219.7" y="117.8">FES4in</text>
<text x="219.7" y="115.2">FES3out</text>
<text x="57.1" y="122.8">SPICS_ARM</text>
<text x="63.5" y="125.4">PWM1</text>
<text x="104.8" y="125.4">AIN0</text>
<text x="105.8" y="122.8">SCLK_ARM</text>
<text x="106" y="120.3">MOSI_ARM</text>
<text x="219.7" y="120.3">FES4out</text>
</g>
<g font-size="1.8" fill="#a5a4a2">
<text x="228.5" y="77.2">1 J11</text>
<text x="228.5" y="79.8">1 J12</text>
<text x="228.5" y="82.3">1 J13</text>
<text x="228.5" y="84.8">1 J14</text>
<text x="228.5" y="112.8">1 J20</text>
<text x="228.5" y="115.3">1 J21</text>
<text x="228.5" y="117.9">1 J22</text>
<text x="228.5" y="120.4">1 J23</text>
</g>
<g font-size="1.8" fill="#009600">
<text x="179.1" y="78.4">PWM2_</text>
<text x="179.1" y="114">PWM4_</text>
</g>
<g font-size=".9" fill="#a90000">
<text x="75.1" y="101.3">1</text>
<text x="96.4" y="101.3">20</text>
<text x="75.1" y="103.9">2</text>
<text x="75.1" y="106.4">3</text>
<text x="96.4" y="106.4">18</text>
<text x="96.4" y="103.9">19</text>
<text x="75.1" y="109">4</text>
<text x="75.1" y="111.5">5</text>
<text x="96.4" y="111.5">16</text>
<text x="96.4" y="109">17</text>
<text x="75.1" y="115.3">6</text>
<text x="75.1" y="117.9">7</text>
<text x="96.4" y="117.9">14</text>
<text x="96.4" y="115.3">15</text>
<text x="74.8" y="125.5">10</text>
<text x="75.1" y="120.4">8</text>
<text x="75.1" y="122.9">9</text>
<text x="96.4" y="125.5">11</text>
<text x="96.4" y="122.9">12</text>
<text x="96.4" y="120.4">13</text>
<text x="86.1" y="128.4" transform="rotate(-90 86.1 128.4)">21</text>
</g>
<g font-size=".9" fill="#006464">
<text x="76.7" y="102.1">RESETB</text>
<text x="76.7" y="104.7">GPIO</text>
<text x="76.7" y="107.2">GPIO</text>
<text x="91.9" y="104.7">I2C_SDA</text>
<text x="93.4" y="107.2">GPIO</text>
<text x="93.4" y="102.1">GPIO</text>
<text x="76.7" y="109.8">AVSS</text>
<text x="76.7" y="112.3">Vcap</text>
<text x="91.5" y="112.3">PCA_CH2</text>
<text x="91.5" y="109.8">PCA_CH1</text>
<text x="76.7" y="116.1">AVCC</text>
<text x="76.7" y="118.7">PCA_CH3</text>
<text x="92.6" y="116.1">SWCLK</text>
<text x="92.7" y="118.7">SWDIO</text>
<text x="76.7" y="121.2">GPIO</text>
<text x="76.7" y="123.7">SPI_CS</text>
<text x="91.4" y="121.2">SPI_MOSI</text>
<text x="91.8" y="123.7">SPI_SCK</text>
<text x="76.7" y="126.3">PCA_CH0</text>
<text x="86.9" y="126.5" transform="rotate(-90 86.9 126.5)">EPAD</text>
<text x="93.6" y="126.3">AIN0</text>
</g>
</svg>
